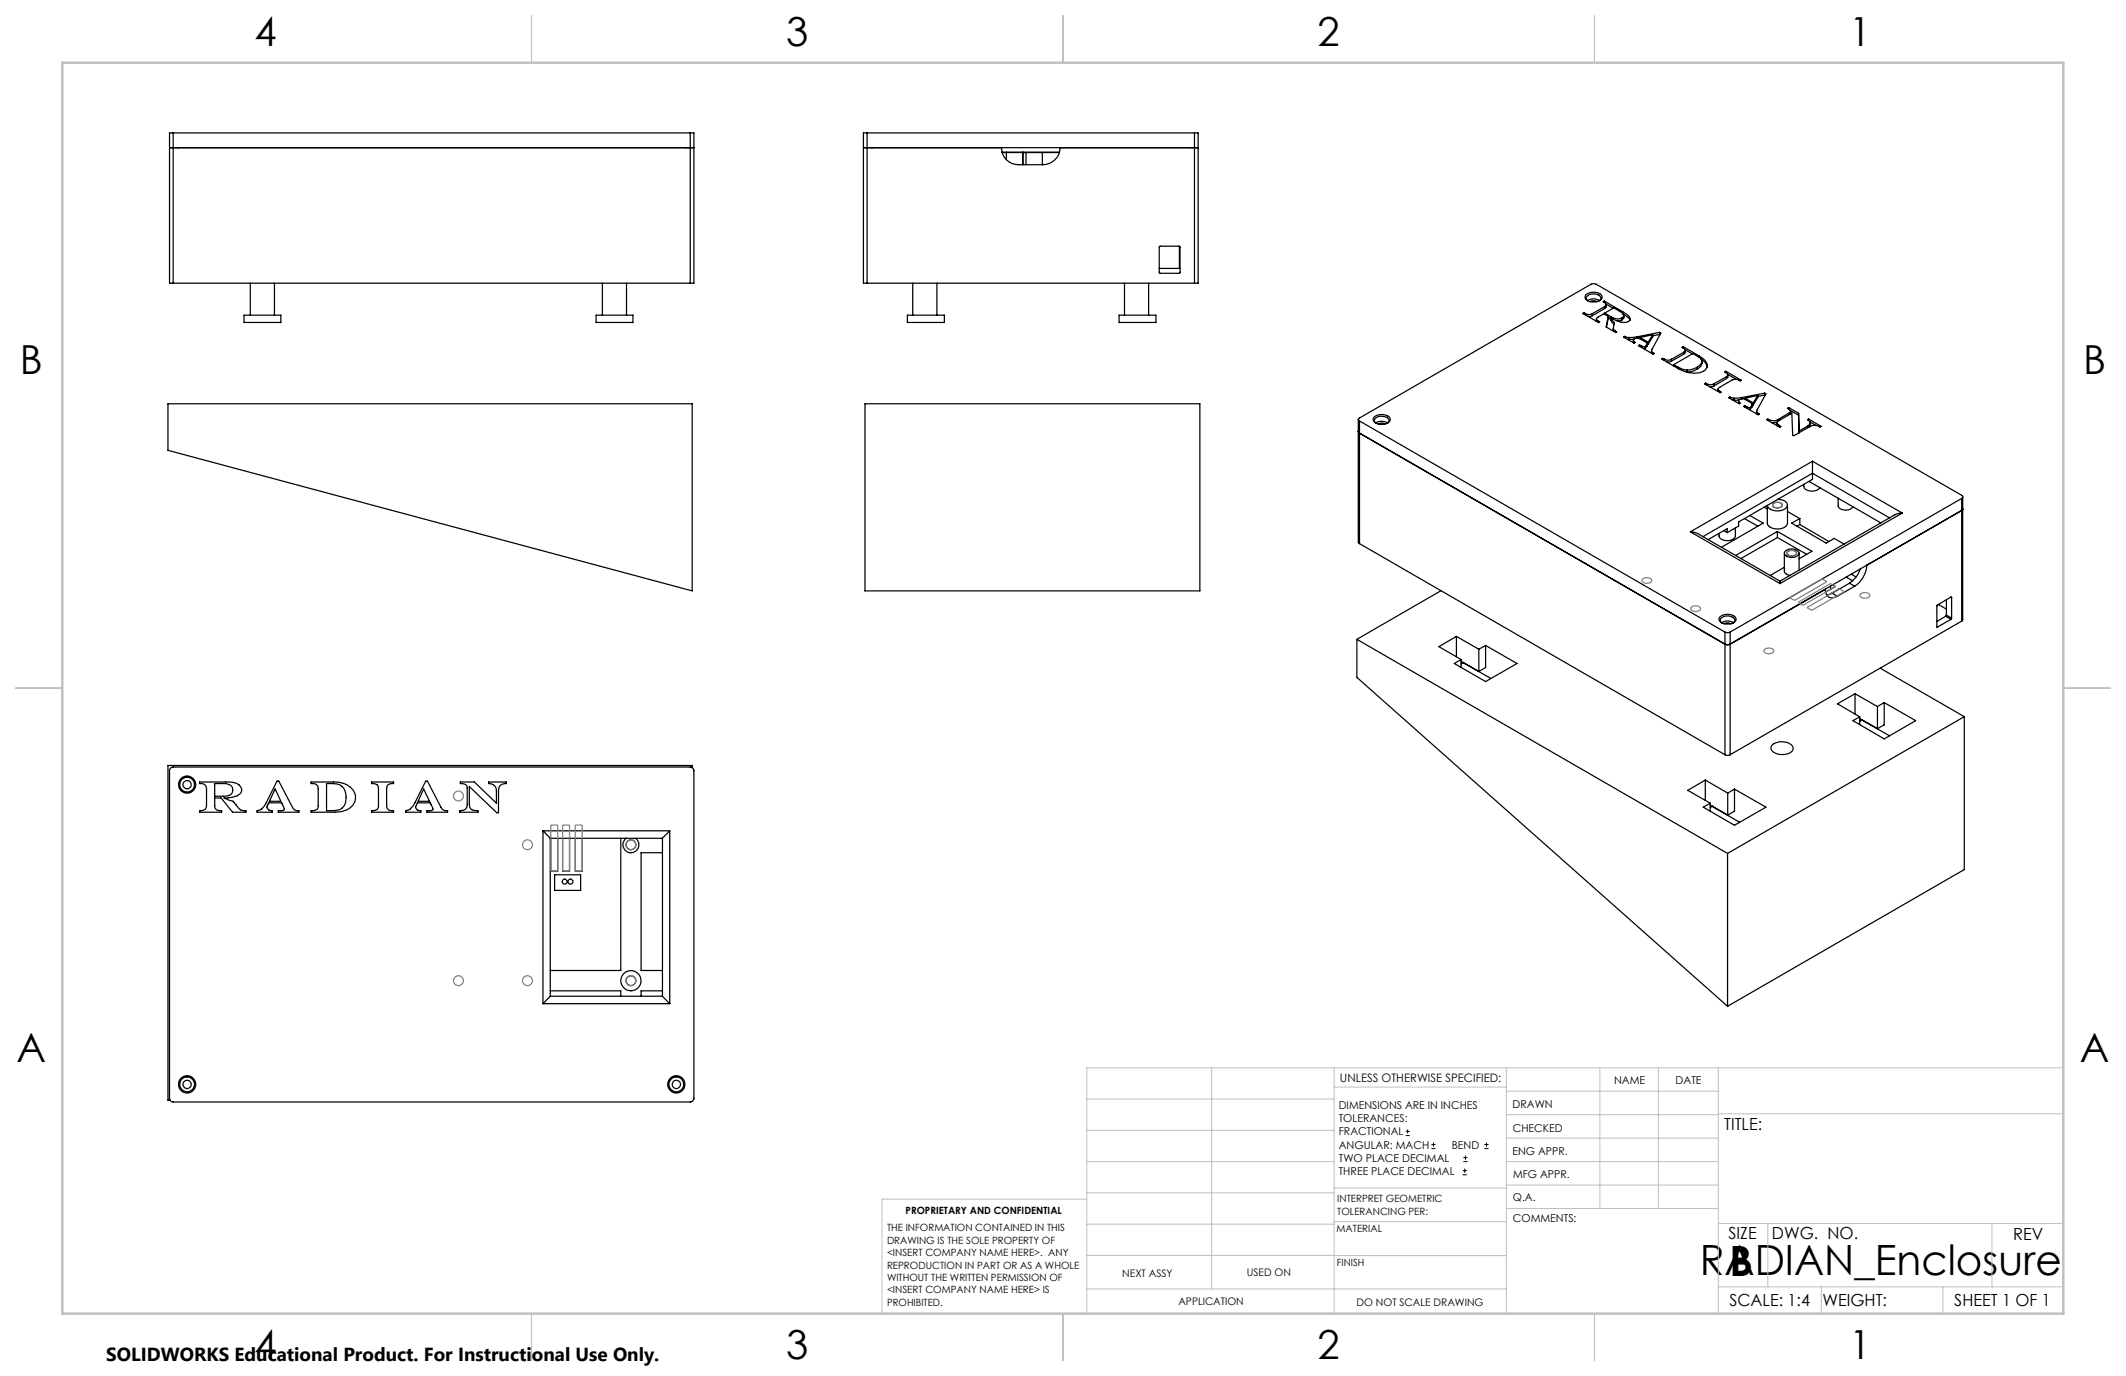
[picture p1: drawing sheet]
<svg xmlns="http://www.w3.org/2000/svg" width="432mm" height="279mm" viewBox="0 0 432 279" stroke-linecap="round" stroke-linejoin="round" font-family="sans-serif">
<g fill="none" stroke="#000" stroke-width=".25">
<path d="M34.4 30h.8zM35.2 27h-.8v30.5h.8M35.2 27v30.5M35.2 30h105M35.2 27h105M36.1 30h.1M139.2 30h.1M140.2 27h.7v30.5h-.7M140.2 30h.7zM140.2 27v30.5M175.4 30h.7zM176.1 27h-.7v30.5h.7"/>
<path d="M176.1 30h66.5M176.1 27h66.5M176.1 27v30.5M177.1 30h.1M203.4 30a3.4 3.4 0 0 0 3.5 3.4h4.9a3.5 3.5 0 0 0 3.5-3.4M203.5 30.9h11.7M203.6 31h11.6M204.4 30.9v1.5M207.7 30.9v2.5M207.8 30.9v2.5M208.4 31v2.4M211.7 31v2.4"/>
<path d="M241.7 30h.1M242.6 27h.7v30.5h-.7M242.6 30h.7zM242.6 27v30.5M35.2 57.5h105M50.8 57.5v6.5M55.7 57.5v6.5M122.3 57.5v6.5M127.2 57.5v6.5M176.1 57.5h66.5M185.4 57.5v6.5M190.3 57.5v6.5"/>
<path d="M228.4 57.5v6.5M233.3 57.5v6.5M235.4 54.5h4.3M235.5 50h4l.2 .1v5.3l-.1 .1h-4.1l-.1-.1zM239.5 50v4.5M322.1 59.9a2.32 2.32 0 0 1 3.3 .3 1.52 1.52 0 0 1-2 1.1 1.34 1.34 0 0 1-1.5-1.1zM49.6 64h7.4v1.5h-7.4zM121.1 64h7.5v1.5h-7.5zM184.3 64h7.5v1.5h-7.5zM227.3 64h7.5v1.5h-7.5zM321.7 63.5l.2 .1M321.7 63.5l-.2 .1 3.2 1.9 .2-.1-.3-.2"/>
<path d="M321.7 63.5v.3M321.9 63.6a1.36 1.36 0 0 0 1.5 .1M321.9 63.6v.3M322.5 61.1l-.3-.5a1.55 1.55 0 0 1 2.1-.8 .85 .85 0 0 1 .8 .9l-.3 .4M323 61.3l.7-.2 .6 .2M323.4 64.1l-.9 .1M323.4 63.7v.4M324.2 64.7l.1 .5M324.6 65.2v.3M324.9 61h-.2a2.13 2.13 0 0 0-2.3 .1M325.8 61.1l-.2 .2a.74 .74 0 0 1 .6 .7l-.3 .3M325.8 61.1l3.8 2.2"/>
<path d="M325.8 61.1v.3M325.9 62.3l-2.5 1.4M325.9 62.7l-2.5 1.4M325.9 62.3v.4M325.9 63.6l1.9-1.1 2 1.4v.3l-.3 .4M325.9 63.6l1.3 .7M325.9 63.6v.3M326.2 62.3v.1l-.3 .3M326.2 62.3v-.5l1.5 .8M326.6 64.2l-.9-.5-1.4 .9-.1 .2 .4 .4M326.6 64.2l-.4 2.2 2 1.1 .2-.1-.3-.2M326.6 64.2l-.3 2.2"/>
<path d="M326.6 64.4l.5 .2M327.1 64.5l.8 1-.2 1.4M327.1 64.5l.6 .3a3.6 3.6 0 0 0 3 .5l.3-.2 .1-.4M327.1 64.5v.4l.7 1M327.2 64.3a2.26 2.26 0 0 0 2.3 .3M327.2 64.3v.3M327.7 66.6v.6M327.7 66.9l.4 .3M327.7 66.9v.3M328.1 67.2v.3M329.5 64.9l-1 .3M329.5 64.6v.3"/>
<path d="M329.6 63.3l1 .7 .5 .7M329.6 63.3v.4l1 .7 .5 .7M329.8 64.5l-.3 .4M329.8 64v.5M330 68.3l.8 .2M330 68.3l-.3 .1 2.2 1.3 .2-.2a.45 .45 0 0 1-.3-.6l.3-.2 .7-.1 1.8 1.1M330 68.3v.2M330.6 68.9h.2M330.8 68.5v.4M331.1 64.7v.2M331.8 69v.6M331.8 68.9h-1"/>
<path d="M332.5 68.4l-1.7 .1M332.5 68.4v.3M333 70.1l-.2 .1 2.9 1.7M333 70.1l.4 .2M333 70.1v.2M333.1 68.7h-.2M333.1 68.5l1.7 1M333.1 68.5v.3M333.4 70.3l.7 .1M333.4 70.3v.3M334.1 70.8l-.1 .1M334.1 70.4v.4"/>
<path d="M334.5 69.9l-.4 .5M334.5 70.3l-.4 .5M334.5 69.9v.4M334.5 69.8v.1M334.5 70.2v.1M334.5 69.8v.4M334.6 69.7l-.1 .1M334.6 69.7l-.1 .5M334.6 69.8l.2 .1M334.8 69.5v.4M335.4 71.2v.5M335.5 71.6v.1"/>
<path d="M335.7 68v.4l-.9 1.5M335.7 68l-.9 1.5M335.7 68l-2.6 .5M335.7 71.6l.3 .2-.3 .1M335.7 71.6v.3M337.1 67.5l.2 .1-1.8 3.3a.43 .43 0 0 0 .2 .7M337.1 67.5l-4.6 .9M337.1 67.9h.1M337.1 67.9l-1.4 .3M337.1 67.5v.4M337.7 72.8l-.2 .1 3.4 2a5.2 5.2 0 0 0 5.4 .2l.3-.2 .1-.8M337.7 72.8l.3 .1"/>
<path d="M337.7 72.8v.2M338 72.9a1.29 1.29 0 0 0 1.5 .1M338 72.9v.3M339.5 73.3l-.9 .2M339.5 73v.3M339.9 74l.8 .5M339.9 74v.3M340.7 74.5l1 .5 .9 .1M340.7 74.5v.3M341.8 70.7l.5 .3-.1 .3-.3 .2M341.8 70.4l-.2 .1 .2 .2M341.8 70.4l3.3 1.8"/>
<path d="M341.8 70.4v.3M341.9 71.5l-2.4 1.5M341.9 71.9l-2.4 1.4M341.9 71.5v.4M342.2 71.5v.2l-.3 .2M342.3 71l1.4 .9M342.3 71.1v.5M344.7 75l-1.4 .5h-.7v-.4M344.7 74.6l-1.4 .5h-.7M344.7 74.6v.4M345.1 72.2a2.7 2.7 0 0 1 1.6 1.9M345.1 72.2v.4"/>
<path d="M345.5 72.9a2.25 2.25 0 0 1 1.2 1.6v-.4M345.7 73.8l-.2 .5-.8 .7M345.7 73.3a2.89 2.89 0 0 0-1.9-1.5l-3.9 2.2M345.7 73.3l-.2 .6-.8 .7M345.7 73.3v.6M346.4 77.8l-.2 .1 3.2 1.8M346.4 77.8l.2 .1M346.4 77.8v.2M346.6 77.9a1.36 1.36 0 0 0 1.5 0M346.6 77.9v.3M348.1 78.4l-.6 .2-.3-.1M348.1 77.9v.5"/>
<path d="M348.9 79v.5M349.3 79.4l.3 .2-.2 .1M349.3 79.4v.3M350.5 75.6l.4 .5-.2 .4M350.5 75.4l3.2 1.8-.3 .2a1.48 1.48 0 0 0-1.6-.2l-2.8 1.6-.1 .3 .4 .3M350.5 75.4l-.2 .1 .2 .1M350.5 75.4v.3M350.7 76.5l-2.6 1.4M350.7 76.9l-2.6 1.5M350.7 76.5v.4M350.9 76l1.7 1M350.9 76.6l-.2 .3"/>
<path d="M350.9 76.1v.5M358.4 79.8l.3 .2-1.8 3.3a.41 .41 0 0 0 .2 .6M358.4 79.8l-4.6 .9M358.4 79.8v.4M34.1 82h106.5v38l-106.5-28.6zM175.7 82h68v38h-68zM275.9 87.6l.2 .3 74.2 42.9 .4 .1 .7-.1M275.9 85.2v24.9l.2 .3M276.1 85.5a.31 .31 0 0 1-.2-.3 .31 .31 0 0 1 .2-.3l47-27.2 .7-.1 .4 .1 74.2 42.9a.34 .34 0 0 1 .2 .3 .34 .34 0 0 1-.2 .3M276.1 85.5v24.9M276.1 85.5l74.2 42.8M279.1 84.7a2.29 2.29 0 0 1 3.3 .3 1.51 1.51 0 0 1-2 1.2 1.33 1.33 0 0 1-1.5-1.2z"/>
<path d="M279.4 85.9a2.26 2.26 0 0 1 2.4 0M279.5 85.9l-.2-.1a.73 .73 0 0 1 .5-1.1 1.81 1.81 0 0 1 2.3 .6v.3l-.3 .3M279.9 86.1l.7-.2 .7 .2M351.3 80.6l.9 .3M351.3 80.6l-.2 .2 2.1 1.2 .3-.1-.4-.3M351.3 80.6v.3M351.9 81.2l.3 .1M352.2 80.9v.4M353.1 81.4v.5M353.1 81.6l.2-.5 .8-.2 1.9 1.1M353.1 81.6v.3M353.2 81.2l-1 .1"/>
<path d="M353.8 80.7l-1.6 .2M353.8 80.7v.3M354.4 82.4l-.3 .1 3 1.7M354.4 82.4l.4 .2M354.4 82.4v.3M354.4 81h-.1M354.4 80.9l1.7 .9M354.4 80.9v.2M354.8 82.6l.7 .2M354.8 82.6v.3M355.5 83.1l-.2 .1M355.5 82.8v.3"/>
<path d="M355.8 82.2l-.3 .6M355.8 82.7l-.3 .4M355.8 82.2v.5M355.9 82.1l-.1 .1M355.9 82.5l-.1 .2M355.9 82.1v.4M356 82l-.1 .1M356 82l-.1 .5M356 82.1l.1 .1M356.1 81.8v.4M356.8 83.5v.5M356.8 84h.1"/>
<path d="M357 80.3v.4l-.9 1.5M357 80.3l-2.6 .6M357 80.3l-.9 1.5M357.1 83.9l.2 .2-.2 .1M357.1 83.9v.3M358.4 80.2l.1 .1M358.4 80.2l-1.4 .3M359.1 85.1a1.9 1.9 0 0 0 1.9 .1M359.1 85.1l-.3 .1 2.7 1.5 .2-.1-.5-.3M359.1 85.1v.3M360.9 85.8v.6M360.9 86.3l.1 .1"/>
<path d="M361 86l.2 .3M361 86.4v.1M361 86v.4M361 85.2v.4l-.8 .3-.4-.1M361.2 86.3v.3M363.3 82.8l-.3 .1 .7 .6-.3 .4M363.3 82.8l2 1.1M363.3 82.8v.3M363.4 83.9l-2.4 1.3M363.4 83.9v.3M363.6 83.3l1.7 1v-.4M363.7 83.9l-.1 .2"/>
<path d="M363.7 83.5v.5M365.3 83.9l.1 4v-.4l1.8-1M366.4 98.4a1.32 1.32 0 0 0 1.7 1.3 1.75 1.75 0 0 0 1.5-.7M367.2 86.5v.4M367.3 85.1l2.6 1.5-.3 .1a1.91 1.91 0 0 0-2.1 0l-3.2 1.8-.2-.2-.2-4.4-2.4 1.4-.5 .4v.3M367.3 85.1l-.2 .1a.67 .67 0 0 1 .5 .9l-.4 .4M367.3 85.1v.3M367.4 97.8l14.6 8.4M367.6 85.7l1.3 .7M367.7 86.3l-.2 .3M367.7 85.8v.6M368.1 93.7v2.4"/>
<path d="M368.1 93.7l18.3 10.5M368.1 93.7l-24.8 14.3M368.1 96.1v1.2l-15 8.7v.8l-2.3 1.4M368.1 96.1l-22.2 12.9M368.1 96.1l15.7 9.1M276.1 110.4l74.2 42.8M292.7 119.9l-17.1 9.9M343.3 108l1.5 .3 16.7 9.7M343.3 108l18.2 10.5M350.1 107.7l.7 .5M350.8 108.2v-.8l-3.9 2.2M352.5 107.2v1.6a1.94 1.94 0 0 1-3.3 .3l-.1-.8"/>
<path d="M354.3 105.3l2.7 1.6M355.4 104.7l2.7 1.5-8.5 4.9M358.3 103l.7 .4M358.9 102.7h.1M360.1 102.3a1.24 1.24 0 0 1 1.9 .3 1.11 1.11 0 0 1-2 0zM361 107.9l7 4-2.6 1.6M361 107.9l-8.5 4.9M361 109.1l-7.4 4.3M361 109.1l6 3.5M361 107.9v1.2M361.1 101.4a1.83 1.83 0 0 1 1.9 1.1 1.91 1.91 0 0 1-2.4 1.2 1.71 1.71 0 0 1-1.6-1.1v3.6a1.9 1.9 0 0 0 2.2 1.2 1.76 1.76 0 0 0 1.8-1.2v-3.6M361.5 118v.5"/>
<path d="M362.4 112.3v3.7a1.06 1.06 0 0 0 1.1 .8M362.4 115.2l-2.8 1.6M362.7 111.8a1.89 1.89 0 0 1 2.7 .5 1.55 1.55 0 0 1-2.1 .8 .85 .85 0 0 1-.9-1zM363 112.1a1.28 1.28 0 0 1 1.9 .2 1.18 1.18 0 0 1-2 0zM363 103.9l2.5 1.4M365.4 112.3v3.4M365.5 105.3l-1.6 .9 7 4.1 1.6-1 2 1.2M365.5 106.5l6 3.5M365.5 105.3v1.2M365.5 106.5l-.6 .4M370.7 119.7h.1M370.7 119.7a1.48 1.48 0 0 0 .7 1.5 1.48 1.48 0 0 0 1.8-.1"/>
<path d="M370.7 119.7l-19.3 11.1M371.8 119v.7M372.2 118.8l.6 .3-2 1.1M373.3 101.2v1.5a1.78 1.78 0 0 0 3 .2M373.6 119.6h.1M373.6 119.6l-1.9 1.1M375 117.2l1.3 .7M375.6 118.4l1.1 .6M375.6 118.4l-3.5 2M376 116.6l1 .6M376.7 119l-3.5 2.1M377.8 115.5l-.2 .5a5.5 5.5 0 0 1-2 2.4"/>
<path d="M379.1 114.8a5.4 5.4 0 0 1-2.4 4.2M379.1 114.8h.1M386.4 104.2l-1.6 .3-23.3 13.5M386.4 104.2l-24.9 14.3M398.4 101.2v24.9M398.4 103.6l-19.3 11.2M398.4 101.2l-47 27.1M398.4 103.6l-47 27.2M398.6 103.4l-.2 .2M398.6 100.9v25l-.2 .2M398.6 103.3l-.2 .3M275.6 129.8l75.3 43.5"/>
<path d="M275.6 129.8v7.7l75.3 66.8M295.8 129.2l4.6 2.6M295.8 129.2l-3.6 2.1 4.6 2.6M295.8 129.2v4.1M296.8 133.9v1.6M296.8 134.3l3.6 2M297.2 134.5l-.4 .3M297.2 134.5l5.6 3.3M297.2 134.5h.1M300.4 131.8v4.5M301.7 131.1l6.4 3.6-6.4 3.7-6.3-3.7 1.4-.8M301.7 131.1l-1.3 .7"/>
<path d="M301.7 131.1v4.4l-1.3 .8M349.3 125.3a2.27 2.27 0 0 1 3.3 .3 1.51 1.51 0 0 1-2 1.1 1.35 1.35 0 0 1-1.5-1.1zM349.7 126.5a.62 .62 0 0 1-.1-1.1 1.93 1.93 0 0 1 2.8 .5l-.4 .6M350.2 126.7l.7-.2 .7 .2M350.3 128.3l.6 .2 .5-.2M350.3 128.3v24.9M351.4 128.3v24.9M352.1 126.4l-.2-.1a2.18 2.18 0 0 0-2.2 .2M372.1 120.4l-1.1 .4M372.1 120.4l1.1 .7M381.9 135.7l17.1 9.8M393.4 127.2l.1 .1"/>
<path d="M393.7 122.7l1.6 1M395.2 125.1l1 .7M395.2 125.1l-1.8 1.1M395.3 124.9l-.1 .2M395.3 124.9l1.1 .6M395.3 121.8v3.1M396.2 121.2l.2 .2M396.2 121.2l-2.8 1.8v4.2M396.2 125.8l-2.7 1.5M396.4 125.5l-.2 .3M396.4 121.4v4.1M398.4 126.1l-47 27.1"/>
<path d="M34.6 156l.4-.2h105.2a.72 .72 0 0 1 .7 .7v66.5a.78 .78 0 0 1-.7 .8h-105a.78 .78 0 0 1-.8-.8v-66.6zM40.5 158.8h5.3a3.3 3.3 0 0 1 3.2 1.1 1.21 1.21 0 0 1-.8 1.7l-1 .3-1.7 .1 1 .5a2.52 2.52 0 0 1 1.9 1.5 1.7 1.7 0 0 0 1.6 .6v.3h-2.8l-2.3-2.9h-1.3v1.6a1.03 1.03 0 0 0 1.4 1v.3h-4.5v-.3a1.15 1.15 0 0 0 1.4-1v-3.5a1.06 1.06 0 0 0-1.4-1zM43.6 159.1h1.8a1.42 1.42 0 0 1 1.8 1.6 1.21 1.21 0 0 1-1.2 .9l-2.4 .1zM56.3 158.6h.3l2.8 5.3a1.09 1.09 0 0 0 1.3 .7v.3h-4.2v-.3h1l.2-.2-.5-1.4h-2.6l-.2 .4a.77 .77 0 0 0 0 .9 .77 .77 0 0 0 .9 .3v.3h-3.1v-.3a2.17 2.17 0 0 0 1.9-1.6zM63.2 158.8h4.5a4.1 4.1 0 0 1 4.5 2.6 3 3 0 0 1-2.9 3.4l-6.1 .1v-.3a1.13 1.13 0 0 0 1.4-1v-3.5a1.07 1.07 0 0 0-1.4-1zM66.3 159.1a3.8 3.8 0 0 1 3.5 1 3.5 3.5 0 0 1-.3 3.9 2.7 2.7 0 0 1-2 .6h-1.2zM75.5 158.8h4.4v.3a1.09 1.09 0 0 0-1.4 1v3.5a1.03 1.03 0 0 0 1.4 1v.3h-4.4v-.3a1.12 1.12 0 0 0 1.4-1v-3.6a1.03 1.03 0 0 0-1.4-.9zM86.5 158.6h.3l2.8 5.3a1.17 1.17 0 0 0 1.3 .7v.3h-4.2v-.3h1l.2-.2-.5-1.4h-2.6l-.2 .4a.77 .77 0 0 0 0 .9 .77 .77 0 0 0 .9 .3v.3h-3.1v-.3a2.27 2.27 0 0 0 1.9-1.6zM93.5 158.8h2.8l4.5 4.3v-2.5a1.41 1.41 0 0 0-1.6-1.5v-.3h3.6v.3a1.37 1.37 0 0 0-1.6 1.6v4.3h-.3l-5.6-5.3v3.5a1.33 1.33 0 0 0 1.8 1.4v.3h-3.7v-.3a1.27 1.27 0 0 0 1.5-1.2v-3.4a1.06 1.06 0 0 0-1.4-.9zM140.6 155.9v-.5h-106.5v68h.5M346.4 158.4l4.5 2.6M346.4 158.4l-3.6 2.1 4.5 2.6"/>
<path d="M346.4 158.4v4.1M350.3 153.2l.4 .2 .7-.2M359.9 151.3a3.1 3.1 0 0 1 4.2 .3 1.18 1.18 0 0 1-1.2 1.5 2.71 2.71 0 0 1-3.2-1.1zM376.8 140.9l4.5 2.6M376.8 140.9l-3.6 2 4.5 2.7M376.8 140.9v4.1M377.7 145.6v1.5M377.7 145.9l3.6 2.1M378.2 146.2l-.5 .2M378.2 146.2l5.6 3.2M378.2 146.2h.1M381.3 143.5v4.5"/>
<path d="M382.7 142.7l6.4 3.6-6.4 3.7-6.4-3.7 1.4-.7M382.7 142.7l-1.4 .8M382.7 142.7v4.5l-1.4 .8M399 145.5v31.1l-48.1 27.7M399 145.5l-48.1 27.8M55.9 160.2l1.1 2.5h-2.3zM86 160.2l1.2 2.5h-2.3zM110.3 168.7l1.5 1.5M110.3 168.7h25.7M110.3 168.7v35.1M111.8 170.2h22.7M111.8 170.2v32.1"/>
<path d="M111.9 170.2v6.7h1.4v-6.7M112.6 177.6h5.3v3.2h-5.3zM114.3 170.2v6.7h1.4v-6.7M116.8 170.2v6.7h1.5v-6.7M126.1 170.2v26.9h-14.3M127.2 170.2a1.61 1.61 0 0 0-.3 2.4 1.61 1.61 0 0 0 2.4 0 1.61 1.61 0 0 0-.2-2.4M134.5 173.1h-4.3v24h4.3M134.5 170.2v32.1M136 168.7l-1.5 1.5M136 168.7v35.1M347.3 163.1v1.6M347.3 163.5l3.6 2"/>
<path d="M347.8 163.7h.1M347.8 163.7l-.5 .3M347.8 163.7l5.5 3.3M350.9 173.3v31M350.9 161v4.5M352.3 160.2l6.4 3.7-6.4 3.7-6.4-3.7 1.4-.8M352.3 160.2l-1.4 .8M352.3 160.2v4.5l-1.4 .8M110.3 203.8h25.7M111.8 202.3l-1.5 1.5M111.8 201.2h14.3v1.1M111.8 202.3h22.7"/>
<path d="M134.5 202.3l1.5 1.5M134.5 201.2h-4.3v1.1"/>
<circle cx="38" cy="159.3" r=".84"/>
<circle cx="38" cy="159.3" r="1.74"/>
<circle cx="38" cy="159.3" r="1.5"/>
<circle cx="114.7" cy="179" r=".51"/>
<circle cx="115.9" cy="179" r=".52"/>
<circle cx="128.1" cy="171.5" r="1"/>
<circle cx="128.1" cy="199.1" r="1"/>
<circle cx="128.1" cy="199.1" r="2.05"/>
<circle cx="38" cy="220.2" r=".85"/>
<circle cx="38" cy="220.2" r="1.5"/>
<circle cx="38" cy="220.2" r="1.75"/>
<circle cx="137.4" cy="220.2" r="1.49"/>
<circle cx="137.4" cy="220.2" r=".85"/>
<circle cx="137.4" cy="220.2" r="1.75"/>
</g>
<g fill="none" stroke="#000" stroke-width=".2">
<path d="M285.5 230.6h.8M285.5 229.7h.8M285.9 229.3v.9M290.7 233.2h.8M290.7 232.4h.8M291.1 232v.8M297.1 238.5h.8M297.1 237.7h.8M297.2 235.9h.9M297.2 235.1h.9M297.5 237.3v.8M297.6 234.6v.9"/>
<path d="M301.5 233.2h.8M301.5 232.4h.8M301.9 232v.8"/>
</g>
<g fill="none" stroke="#808080" stroke-width=".25">
<path d="M333.6 117.6a1.24 1.24 0 0 1 1.9 .3 1.14 1.14 0 0 1-2-.1zM360 102.4a1.26 1.26 0 0 1 2 .1 1.14 1.14 0 0 1-1.9 .3zM363 112a1.24 1.24 0 0 1 1.9 .4 1.18 1.18 0 0 1-2-.1zM343.5 123.3a1.21 1.21 0 0 1 1.9 .3 1.14 1.14 0 0 1-2-.1zM358.4 131.9a1.21 1.21 0 0 1 1.9 .3 1.14 1.14 0 0 1-2.1-.1zM363.5 121.3l6.6-3.8 1 .6-6.6 3.8zM365.2 122.3l6.6-3.8 1 .6-6.6 3.8zM367 123.4l6.6-3.8 1 .5-6.6 3.8zM377.9 120.6a1.21 1.21 0 0 1 1.9 .3 1.18 1.18 0 0 1-2 0zM111.9 167.5h1.4v9.4h-1.4zM114.3 167.5h1.4v9.4h-1.4zM116.8 167.5h1.5v9.4h-1.5z"/>
<circle cx="93.1" cy="161.6" r="1.01"/>
<circle cx="107.1" cy="171.5" r="1"/>
<circle cx="128.1" cy="171.5" r=".98"/>
<circle cx="93.1" cy="199.1" r="1.01"/>
<circle cx="107.1" cy="199.1" r="1.01"/>
<circle cx="128.1" cy="199.1" r="1"/>
</g>
<g fill="none" stroke="#c0c0c0" stroke-width=".2">
<path d="M246.1 216.8v44.9M271 216.8v49.9M305.9 216.8v49.9M324.9 216.8v28.6M336.8 216.8v28.6M349 216.8v49.9M419.1 216.8h-198.4v49.9M220.7 235.9h50.3M220.7 229.5h50.3M220.7 223.2h50.3M271 220.7h34.9M305.9 231.1h43.1"/>
<path d="M305.9 226.3h43.1M305.9 221.6h43.1M305.9 235.9h43.1M349 226.2h70.1M220.7 248.6h50.3M220.7 242.2h50.3M220.7 254.9h50.3M220.7 243.5h-41.6v23.2M271 255h34.9M271 248.1h35M271 241.2h35M305.9 240.6h43.1"/>
<path d="M306 245.4h43M349 248.4h70.1M359.1 248.4v12.9M404.6 248.4v12.9M220.7 261.7h85.2M349 261.3h70.1M369.9 261.3v5.4M394.6 261.3v5.4"/>
</g>
<path d="M107.9 3.2v9.5M215.9 3.2v9.5M323.8 3.2v9.5M3.1 139.7h9.6M419.1 139.7h9.5M107.9 266.7v9.6M215.9 266.7v9.6M323.8 266.7v9.6" fill="none" stroke="#c0c0c0" stroke-width=".25"/>
<path d="M12.7 12.7h406.4v254h-406.4z" fill="none" stroke="#c0c0c0" stroke-width=".5"/>
<g font-size="8.5">
<text x="345.2" y="258.9">RADIAN_Enclosure</text>
<text x="351.3" y="259">B</text>
</g>
<g font-size="8.1">
<text x="51.7" y="9.3">4</text>
<text x="159.7" y="9.3">3</text>
<text x="267.6" y="9.3">2</text>
<text x="375.6" y="9.3">1</text>
<text x="4" y="76">B</text>
<text x="423.1" y="76">B</text>
<text x="3.3" y="215.7">A</text>
<text x="422.4" y="215.7">A</text>
<text x="51.7" y="276">4</text>
<text x="159.7" y="276">3</text>
<text x="267.6" y="276">2</text>
<text x="375.6" y="276">1</text>
</g>
<text font-size="3.8" x="21.6" y="276.3">SOLIDWORKS Educational Product. For Instructional Use Only.</text>
<g font-size="3.4">
<text x="350.2" y="229.5">TITLE:</text>
<text x="351.1" y="251.6">SIZE</text>
<text x="359.9" y="251.6">DWG. NO.</text>
<text x="408.9" y="251.7">REV</text>
<text x="351.2" y="265.2">SCALE: 1:4</text>
<text x="370.1" y="265.3">WEIGHT:</text>
<text x="396.9" y="265.2">SHEET 1 OF 1</text>
</g>
<text font-size="2.4" x="272.2" y="219.7">UNLESS OTHERWISE SPECIFIED:</text>
<g font-size="2.2">
<text x="327.8" y="220.1">NAME</text>
<text x="340.3" y="220.2">DATE</text>
<text x="271.9" y="225.3">DIMENSIONS ARE IN INCHES</text>
<text x="271.9" y="227.9">TOLERANCES:</text>
<text x="307.2" y="224.9">DRAWN</text>
<text x="271.9" y="230.6">FRACTIONAL</text>
<text x="271.9" y="233.2">ANGULAR: MACH</text>
<text x="294.9" y="233.2">BEND</text>
<text x="307.3" y="229.8">CHECKED</text>
<text x="271.9" y="235.9">TWO PLACE DECIMAL</text>
<text x="271.9" y="238.5">THREE PLACE DECIMAL</text>
<text x="307.2" y="234.4">ENG APPR.</text>
<text x="307.3" y="239.2">MFG APPR.</text>
<text x="307.3" y="243.9">Q.A.</text>
<text x="307.3" y="248.1">COMMENTS:</text>
</g>
<g font-size="2.1">
<text x="227.9" y="259.2">NEXT ASSY</text>
<text x="253.3" y="259.2">USED ON</text>
<text x="239.3" y="265">APPLICATION</text>
<text x="275.5" y="265.1">DO NOT SCALE DRAWING</text>
</g>
<g font-size="2">
<text x="271.6" y="244.1">INTERPRET GEOMETRIC</text>
<text x="180.2" y="250">THE INFORMATION CONTAINED IN THIS</text>
<text x="183.9" y="246.4">PROPRIETARY AND CONFIDENTIAL</text>
<text x="271.5" y="250.2">MATERIAL</text>
<text x="271.6" y="246.6">TOLERANCING PER:</text>
<text x="180.2" y="252.5">DRAWING IS THE SOLE PROPERTY OF</text>
<text x="180.2" y="255.1">&lt;INSERT COMPANY NAME HERE&gt;. ANY</text>
<text x="180.2" y="257.6">REPRODUCTION IN PART OR AS A WHOLE</text>
<text x="271.5" y="257">FINISH</text>
<text x="180.2" y="260.1">WITHOUT THE WRITTEN PERMISSION OF</text>
<text x="180.2" y="262.6">&lt;INSERT COMPANY NAME HERE&gt; IS</text>
<text x="180.2" y="265.2">PROHIBITED.</text>
</g>
</svg>
